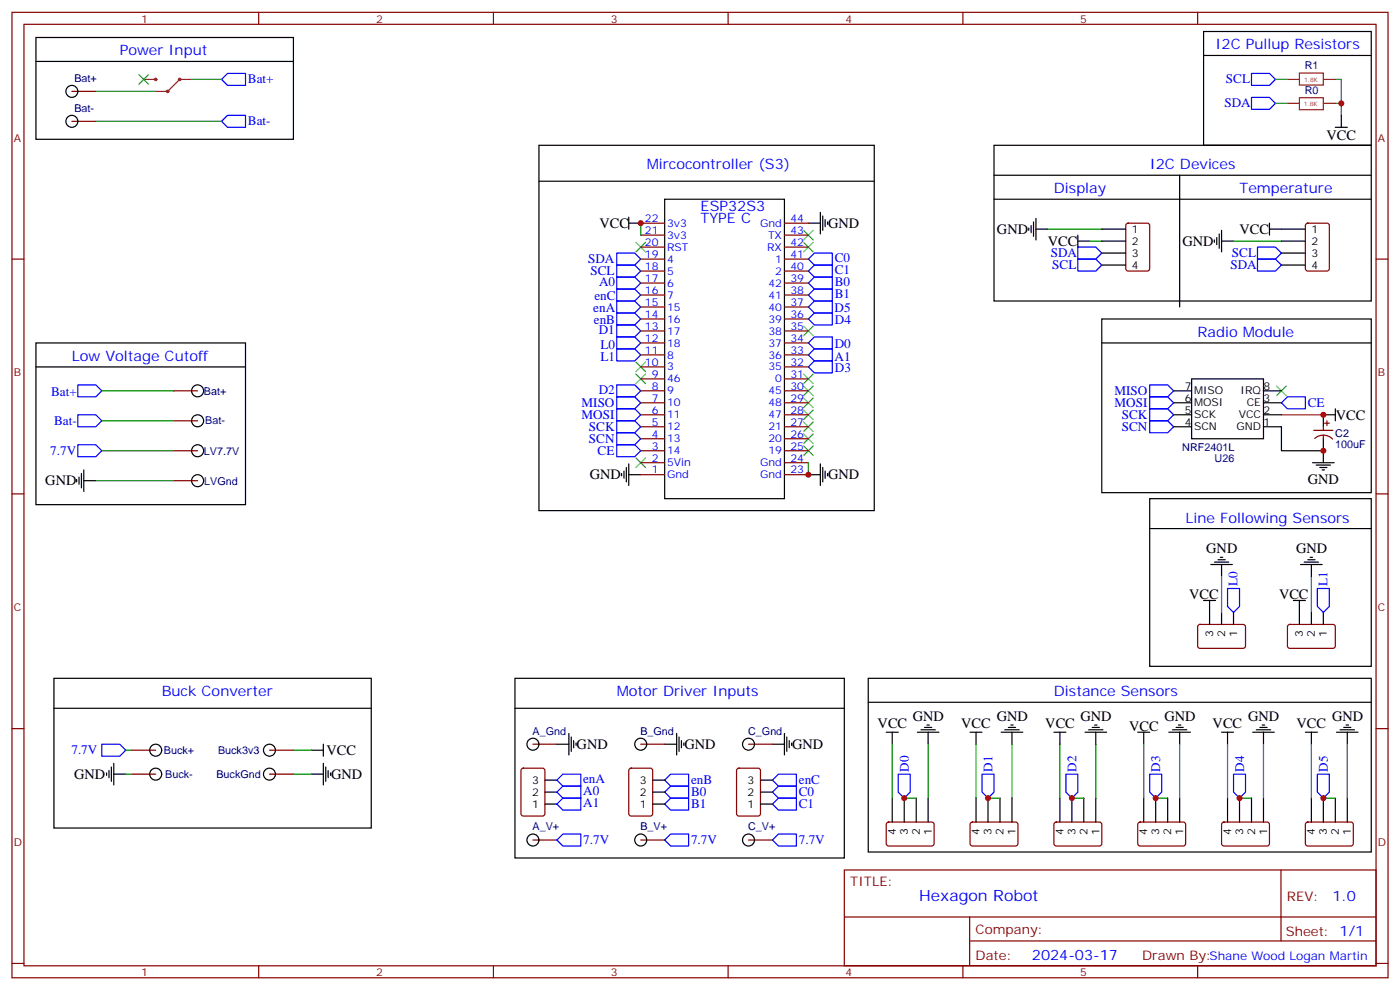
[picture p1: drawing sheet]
<svg xmlns="http://www.w3.org/2000/svg" width="412mm" height="292mm" viewBox="0 0 412 292" stroke-linecap="round" stroke-linejoin="round" font-family="sans-serif">
<g fill="none" stroke="#870000" stroke-width=".35">
<path d="M3.5 3.6h405.4v284.4h-405.4zM7.1 7.2h398.2v277.2h-398.2zM76.2 3.6v3.6M145.3 3.6v3.6M214.5 3.6v3.6M283.6 3.6v3.6M352.8 3.6v3.6M21.2 26.9h7M21.2 35.7h7M3.5 76.3h3.6M188.7 76.3h7.1M188.7 65.7h7.1"/>
<path d="M188.7 69.3h7.1M188.7 72.8h7.1M188.7 79.8h7.1M231.1 76.3h7M231.1 65.7h7M231.1 69.3h7M231.1 72.8h7M231.1 79.8h7M331.8 65.9l.5-.2h5.7l.6 .5 .1 12.9-.5 .7h-5.9l-.6-.4-.1-13zM384.8 65.9l.4-.2h5.7l.6 .5 .1 12.9-.5 .7h-5.9l-.6-.4-.1-13zM405.3 76.3h3.6M188.7 83.4h7.1"/>
<path d="M188.7 86.9h7.1M188.7 90.4h7.1M188.7 93.9h7.1M188.7 97.5h7.1M231.1 83.4h7M231.1 86.9h7M231.1 90.4h7M231.1 93.9h7M231.1 97.5h7M51.2 115.1h7M188.7 115.1h7.1M188.7 101h7.1"/>
<path d="M188.7 104.5h7.1M188.7 108.1h7.1M188.7 111.6h7.1M188.7 118.6h7.1M231.1 115.1h7M231.1 101h7M231.1 104.5h7M231.1 108.1h7M231.1 111.6h7M231.1 118.6h7M51.2 123.9h7M51.2 132.8h7"/>
<path d="M188.7 132.8h7.1M188.7 122.2h7.1M188.7 125.7h7.1M188.7 129.2h7.1M188.7 136.3h7.1M188.7 139.8h7.1M231.1 132.8h7M231.1 122.2h7M231.1 125.7h7M231.1 129.2h7M231.1 136.3h7M231.1 139.8h7"/>
<path d="M387 126.8h5.6M387.3 129.1a3.8 3.8 0 0 1 5.2 .2M389.8 125.7v1.1M389.8 128.2v1M390.2 124.6h1.4M390.9 123.9v1.4M3.5 145.5h3.6M51.2 141.6h7M405.3 145.5h3.6M353 184.1l.5-.2 13 .1 .4 .6-.1 5.9-.6 .5-13-.1-.4-.6v-5.7zM379.5 184.1l.4-.2 13 .1 .4 .6v5.9l-.7 .5-12.9-.1-.5-.6v-5.7zM3.5 214.6h3.6"/>
<path d="M157 219.2h7M188.7 219.2h7.1M220.5 219.2h7M405.3 214.6h3.6M38.8 220.9h7.1M38.8 228h7.1M79.4 220.9h7M79.4 228h7M153.7 226.4l.5-.2h5.6l.7 .5v12.9l-.4 .7h-5.9l-.7-.4v-13zM185.4 226.4l.5-.2h5.7l.6 .5 .1 12.9-.5 .7h-5.9l-.6-.4-.1-13zM217.2 226.4l.5-.2h5.6l.7 .5v12.9l-.4 .7h-5.9l-.7-.4v-13zM157 247.4h7"/>
<path d="M188.7 247.4h7.1M220.5 247.4h7M248.7 256.2h156.6v28.2h-156.6zM261.3 242.3l.5-.2 12.9 .1 .5 .6-.1 5.9-.6 .5-13-.1-.4-.6v-5.7zM286 242.3l.5-.2 12.9 .1 .5 .6-.1 5.9-.6 .5-13-.1-.4-.6v-5.7zM310.7 242.3l.4-.2 13 .1 .5 .6-.1 5.9-.7 .5-12.9-.1-.5-.6v-5.7zM335.4 242.3l.4-.2 13 .1 .4 .6v5.9l-.7 .5-12.9-.1-.5-.6v-5.7zM360.1 242.3l.4-.2 13 .1 .4 .6v5.9l-.7 .5-12.9-.1-.5-.6v-5.7zM377.3 256.2v20.9M384.8 242.3l.4-.2 13 .1 .4 .6v5.9l-.7 .5-12.9-.1-.5-.6v-5.7zM248.7 270.1h156.5M285.6 277.1h119.6"/>
<path d="M285.6 270.1v14.1M3.5 283.7h3.6M76.2 284.4v3.6M145.3 284.4v3.6M214.5 284.4v3.6M283.6 284.4v3.6M352.8 284.4v3.6M405.3 283.7h3.6"/>
</g>
<g fill="none" stroke="#000" stroke-width=".35">
<path d="M10.6 11h75.8v30h-75.8zM10.6 18.1h75.8M354.5 9.3h49.4v33.5h-49.4zM354.5 16.3h49.4M393.3 37.5h3.6M395.1 34v3.5M158.7 42.8h98.8v107.6h-98.8zM158.7 53.4h98.8M195.8 58.7h35.3v88.2h-35.3zM292.8 42.8h111.1v45.9h-111.1zM292.8 51.6h111.1M292.8 58.7h111.1"/>
<path d="M347.5 51.6v38.8M185.2 65.7h3.5M185.2 64v3.5M238.1 65.7h3.6M241.7 62.5v6.4M242.4 63.6v4.2M243.1 64.7v2.1M243.8 65.4v.7M303 67.1v.7M303.7 66.4v2.1M304.4 65.4v4.2M305.2 67.5h3.5"/>
<path d="M305.2 64.3v6.4M317.5 71h3.5M317.5 69.3v3.5M324.6 71h7M324.6 67.5h7M324.6 74.5h7M324.6 78.1h7M357.7 70.7v.7M358.4 70v2.1M359.1 68.9v4.2M359.8 71h3.6M359.8 67.8v6.4"/>
<path d="M373.9 67.5h10.6M373.9 65.7v3.6M377.5 71h7M377.5 74.5h7M377.5 78.1h7M324.6 93.9h79.3v51.2h-79.3zM10.6 101h61.7v47.6h-61.7zM10.6 108.1h61.7M324.6 101h79.3M345.7 115.1h5.3M345.7 118.6h5.3M351 111.6h21.2v17.6h-21.2z"/>
<path d="M372.2 115.1h5.3M372.2 118.6h5.3M24 139.5v4.2M24.7 138.4v6.3M183.1 139.5v.7M183.8 138.7v2.2M184.5 137.7v4.2M185.2 136.6v6.4M185.2 139.8h3.5M238.1 139.8h3.6M241.7 136.6v6.4M242.4 137.7v4.2"/>
<path d="M243.1 138.7v2.2M243.8 139.5v.7M345.7 122.2h5.3M345.7 125.7h5.3M372.2 125.7h5.3v7.1h12.3M372.2 122.2h5.3M386.6 136.3h6.4M387.7 137h4.2M388.8 137.7h2.1M389.5 138.4h.7M389.8 129.2v7.1M393.3 120.4v3.5"/>
<path d="M393.3 122.2h-3.5v3.5M22.6 141.2v.7M23.3 140.5v2.1M24.7 141.6h3.5M338.7 146.9h65.2v49.4h-65.2zM338.7 155.7h65.2M354.5 176.8h3.6M356.3 176.8v7.1M356.7 166.3h6.3M357.7 165.6h4.2M358.8 164.9h2.1M359.5 164.1h.7"/>
<path d="M359.8 166.3v3.5M381 176.8h3.5M382.8 176.8v7.1M383.1 166.3h6.4M384.2 165.6h4.2M385.2 164.9h2.1M385.9 164.1h.7M386.3 166.3v3.5M15.9 199.8h93.5v44.1h-93.5zM151.7 199.8h97v52.9h-97zM255.8 199.8h148.1v51.1h-148.1zM359.8 180.4v3.5"/>
<path d="M363.4 180.4v3.5M386.3 180.4v3.5M389.8 180.4v3.5M15.9 208.6h93.5M95.2 219.2v3.5M151.7 208.6h97M164 219.2h3.6M167.6 216v6.4M168.3 217.1v4.2M169 218.1v2.1M169.7 218.8v.7M195.8 219.2h3.5"/>
<path d="M199.3 216v6.4M200 217.1v4.2M200.7 218.1v2.1M201.4 218.8v.7M227.5 219.2h3.6M231.1 216v6.4M231.8 217.1v4.2M232.5 218.1v2.1M233.2 218.8v.7M255.8 206.8h148.1M261.1 215.7h3.5M262.8 215.7v3.5"/>
<path d="M270.2 215.7h6.4M271.3 214.9h4.2M272.3 214.2h2.2M273 213.5h.8M273.4 215.7v3.5M285.8 215.7h3.5M287.5 215.7v3.5M294.9 215.7h6.4M296 214.9h4.2M297 214.2h2.2M297.7 213.5h.7M298.1 215.7v3.5"/>
<path d="M310.4 215.7h3.6M312.2 215.7v3.5M319.6 215.7h6.4M320.7 214.9h4.2M321.7 214.2h2.1M322.4 213.5h.7M322.8 215.7v3.5M335.1 215.7h3.6M336.9 215.7v3.5M344.3 215.7h6.4M345.4 214.9h4.2M346.4 214.2h2.1"/>
<path d="M347.1 213.5h.7M347.5 215.7v3.5M359.8 215.7h3.6M361.6 215.7v3.5M369 215.7h6.4M370.1 214.9h4.2M371.1 214.2h2.1M371.8 213.5h.7M372.2 215.7v3.5M384.5 215.7h3.6M386.3 215.7v3.5M393.7 215.7h6.3"/>
<path d="M394.8 214.9h4.2M395.8 214.2h2.1M396.5 213.5h.7M396.9 215.7v3.5M31.4 227.6v.8M32.1 226.9v2.2M32.8 225.9v4.2M33.5 228h3.5M33.5 224.8v6.4M91.7 228h3.5M91.7 220.9h3.5M95.2 224.8v6.4"/>
<path d="M96 225.9v4.2M96.7 226.9v2.2M97.4 227.6v.8M160.5 236.8h3.5M160.5 233.3h3.5M160.5 229.8h3.5M192.3 236.8h3.5M192.3 233.3h3.5M192.3 229.8h3.5M224 236.8h3.5M224 233.3h3.5M224 229.8h3.5"/>
<path d="M262.8 235.1v7M266.3 235.1v7M269.9 235.1v7M273.4 235.1v7M287.5 235.1v7M291 235.1v7M294.6 235.1v7M298.1 235.1v7M312.2 235.1v7M315.7 235.1v7M319.3 235.1v7M322.8 235.1v7"/>
<path d="M336.9 235.1v7M340.4 235.1v7M344 235.1v7M347.5 235.1v7M361.6 235.1v7M365.1 235.1v7M368.7 235.1v7M372.2 235.1v7M386.3 235.1v7M389.8 235.1v7M393.3 235.1v7M396.9 235.1v7"/>
<circle cx="21.2" cy="35.7" r="1.76"/>
<circle cx="21.2" cy="26.9" r="1.76"/>
<circle cx="58.2" cy="115.1" r="1.76"/>
<circle cx="58.2" cy="123.9" r="1.76"/>
<circle cx="58.2" cy="132.8" r="1.76"/>
<circle cx="58.2" cy="141.6" r="1.76"/>
<circle cx="157" cy="219.2" r="1.76"/>
<circle cx="188.7" cy="219.2" r="1.76"/>
<circle cx="220.5" cy="219.2" r="1.76"/>
<circle cx="45.9" cy="228" r="1.76"/>
<circle cx="45.9" cy="220.9" r="1.76"/>
<circle cx="79.4" cy="220.9" r="1.76"/>
<circle cx="79.4" cy="228" r="1.76"/>
<circle cx="157" cy="247.4" r="1.76"/>
<circle cx="188.7" cy="247.4" r="1.76"/>
<circle cx="220.5" cy="247.4" r="1.76"/>
</g>
<g fill="none" stroke="#3c3" stroke-width=".35">
<path d="M40.9 22l2.8 2.8M43.7 22l-2.8 2.8M187.3 71.4l2.8 2.8M190.1 71.4l-2.8 2.8M236.7 67.8l2.8 2.9M236.7 71.4l2.8 2.8M239.5 67.8l-2.8 2.9M239.5 71.4l-2.8 2.8M236.7 96.1l2.8 2.8M239.5 96.1l-2.8 2.8M187.3 110.2l2.8 2.8M187.3 106.6l2.8 2.9"/>
<path d="M190.1 110.2l-2.8 2.8M190.1 106.6l-2.8 2.9M236.7 110.2l2.8 2.8M236.7 117.2l2.8 2.9M236.7 113.7l2.8 2.8M239.5 110.2l-2.8 2.8M239.5 117.2l-2.8 2.9M239.5 113.7l-2.8 2.8M376.1 113.7l2.8 2.8M378.9 113.7l-2.8 2.8M187.3 134.9l2.8 2.8M190.1 134.9l-2.8 2.8"/>
<path d="M236.7 131.3l2.8 2.9M236.7 127.8l2.8 2.8M236.7 124.3l2.8 2.8M236.7 120.8l2.8 2.8M239.5 131.3l-2.8 2.9M239.5 127.8l-2.8 2.8M239.5 124.3l-2.8 2.8M239.5 120.8l-2.8 2.8"/>
</g>
<g fill="none" stroke="#00f" stroke-width=".35">
<path d="M65.3 35.7l1.7-1.7h5.3v3.5h-5.3zM67 21.6h5.3v3.6h-5.3l-1.7-1.8zM368.7 21.6h5.2l1.8 1.8-1.8 1.8h-5.2zM368.7 28.7h5.2l1.8 1.7-1.8 1.8h-5.2zM181.7 74.5h5.3l1.7 1.8-1.7 1.8h-5.3zM181.7 78.1h5.3l1.7 1.7-1.7 1.8h-5.3zM238.1 76.3l1.8-1.8h5.3v3.6h-5.3zM238.1 79.8l1.8-1.7h5.3v3.5h-5.3zM317.5 76.3h5.3l1.8 1.8-1.8 1.7h-5.3zM317.5 72.8h5.3l1.8 1.7-1.8 1.8h-5.3zM370.4 72.8h5.3l1.8 1.7-1.8 1.8h-5.3zM370.4 76.3h5.3l1.8 1.8-1.8 1.7h-5.3z"/>
<path d="M181.7 95.7h5.3l1.7 1.8-1.7 1.7h-5.3zM181.7 88.7h5.3l1.7 1.7-1.7 1.8h-5.3zM181.7 92.2h5.3l1.7 1.7-1.7 1.8h-5.3zM181.7 85.1h5.3l1.7 1.8-1.7 1.8h-5.3zM181.7 81.6h5.3l1.7 1.8-1.7 1.7h-5.3zM181.7 99.2h5.3l1.7 1.8-1.7 1.8h-5.3zM238.1 93.9l1.8-1.7h5.3v3.5h-5.3zM238.1 90.4l1.8-1.7h5.3v3.5h-5.3zM238.1 83.4l1.8-1.8h5.3v3.5h-5.3zM238.1 86.9l1.8-1.8h5.3v3.6h-5.3zM22.9 113.3h5.3l1.8 1.8-1.8 1.8h-5.3zM181.7 116.9h5.3l1.7 1.7-1.7 1.8h-5.3z"/>
<path d="M181.7 113.3h5.3l1.7 1.8-1.7 1.8h-5.3zM181.7 102.8h5.3l1.7 1.7-1.7 1.8h-5.3zM238.1 101l1.8-1.8h5.3v3.6h-5.3zM238.1 108.1l1.8-1.8h5.3v3.5h-5.3zM239.9 102.8h5.3v3.5h-5.3l-1.8-1.8zM338.7 116.9h5.3l1.7 1.7-1.7 1.8h-5.3zM338.7 113.3h5.3l1.7 1.8-1.7 1.8h-5.3zM377.5 118.6l1.7-1.7h5.3v3.5h-5.3zM22.9 131h5.3l1.8 1.8-1.8 1.7h-5.3zM22.9 122.2h5.3l1.8 1.7-1.8 1.8h-5.3zM181.7 131h5.3l1.7 1.8-1.7 1.7h-5.3zM181.7 127.5h5.3l1.7 1.7-1.7 1.8h-5.3z"/>
<path d="M181.7 123.9h5.3l1.7 1.8-1.7 1.8h-5.3zM181.7 120.4h5.3l1.7 1.8-1.7 1.7h-5.3zM338.7 123.9h5.3l1.7 1.8-1.7 1.8h-5.3zM338.7 120.4h5.3l1.7 1.8-1.7 1.7h-5.3zM361.6 173.3h3.5v5.3l-1.7 1.8-1.8-1.8zM388.1 173.3h3.5v5.3l-1.8 1.8-1.7-1.8zM30 219.2h5.3l1.7 1.7-1.7 1.8h-5.3zM164 229.8l1.8-1.8h5.3v3.5h-5.3zM164 236.8l1.8-1.7h5.3v3.5h-5.3zM164 233.3l1.8-1.8h5.3v3.6h-5.3zM195.8 233.3l1.8-1.8h5.2v3.6h-5.2zM195.8 236.8l1.8-1.7h5.2v3.5h-5.2z"/>
<path d="M195.8 229.8l1.8-1.8h5.2v3.5h-5.2zM227.5 233.3l1.8-1.8h5.3v3.6h-5.3zM227.5 236.8l1.8-1.7h5.3v3.5h-5.3zM227.5 229.8l1.8-1.8h5.3v3.5h-5.3zM264.6 228h3.5v5.3l-1.8 1.8-1.7-1.8zM289.3 228h3.5v5.3l-1.8 1.8-1.7-1.8zM314 228h3.5v5.3l-1.8 1.8-1.7-1.8zM338.7 228h3.5v5.3l-1.8 1.8-1.7-1.8zM363.4 228h3.5v5.3l-1.8 1.8-1.7-1.8zM388.1 228h3.5v5.3l-1.8 1.8-1.7-1.8zM164 247.4l1.8-1.8h5.3v3.6h-5.3zM195.8 247.4l1.8-1.8h5.2v3.6h-5.2z"/>
<path d="M227.5 247.4l1.8-1.8h5.3v3.6h-5.3z"/>
</g>
<path d="M377.5 122.2h12.3" fill="none" stroke="#f00" stroke-width=".35"/>
<g fill="none" stroke="#008700" stroke-width=".35">
<path d="M28.2 26.9h17.7M28.2 35.7h37.1M56.4 23.4h8.9M375.7 30.4h3.5M375.7 23.4h3.5M393.3 23.4h1.8v10.6M393.3 30.4h1.8M188.7 65.7v3.6M308.7 67.5h15.9M321 71h3.6M363.4 71h14.1M30 115.1h21.2"/>
<path d="M30 132.8h21.2M30 123.9h21.2M238.1 136.3v3.5M28.2 141.6h23M359.8 169.8v10.6M386.3 169.8v10.6M262.8 219.2v15.9M273.4 219.2v15.9M287.5 219.2v15.9M298.1 219.2v15.9M312.2 219.2v15.9M322.8 219.2v15.9"/>
<path d="M336.9 219.2v15.9M347.5 219.2v15.9M361.6 219.2v15.9M372.2 219.2v15.9M386.3 219.2v15.9M396.9 219.2v15.9M37 220.9h1.8M37 228h1.8M86.4 220.9h5.3M86.4 228h5.3M266.3 235.1h3.6M291 235.1h3.6"/>
<path d="M315.7 235.1h3.6M340.4 235.1h3.6M365.1 235.1h3.6M389.8 235.1h3.5"/>
</g>
<g fill="none" stroke="#8c2424" stroke-width=".35">
<path d="M42.3 23.4h3.6M56.4 23.4h-3.5l-3.5 3.5h-3.5M379.2 23.4h3.6M379.2 30.4h3.6M382.8 21.5h7v3.6h-7zM382.8 28.8h7v3.5h-7zM389.8 23.4h3.5M389.8 30.4h3.5"/>
<circle cx="45.9" cy="23.4" r=".35"/>
<circle cx="49.4" cy="26.9" r=".35"/>
<circle cx="52.9" cy="23.4" r=".35"/>
</g>
<g fill="#c00">
<circle cx="389.8" cy="122.2" r=".88"/>
<circle cx="389.8" cy="132.8" r=".88"/>
<circle cx="395.1" cy="30.4" r=".88"/>
<circle cx="389.8" cy="235.1" r=".88"/>
<circle cx="365.1" cy="235.1" r=".88"/>
<circle cx="340.4" cy="235.1" r=".88"/>
<circle cx="315.7" cy="235.1" r=".88"/>
<circle cx="291" cy="235.1" r=".88"/>
<circle cx="266.3" cy="235.1" r=".88"/>
<circle cx="238.1" cy="139.8" r=".88"/>
<circle cx="188.7" cy="65.7" r=".88"/>
</g>
<text font-size="4.6" fill="#00f" x="270.8" y="265.3">Hexagon Robot</text>
<g font-size="4.2" fill="#00f">
<text x="35.3" y="16.3">Power Input</text>
<text x="358.1" y="14.6">I2C Pullup Resistors</text>
<text x="190.5" y="49.8">Mircocontroller (S3)</text>
<text x="338.7" y="49.8">I2C Devices</text>
<text x="310.4" y="56.9">Display</text>
<text x="365.1" y="56.9">Temperature</text>
<text x="206.4" y="62.2">ESP32S3</text>
<text x="206.4" y="65.7">TYPE C</text>
<text x="352.8" y="99.2">Radio Module</text>
<text x="21.2" y="106.3">Low Voltage Cutoff</text>
<text x="349.2" y="153.9">Line Following Sensors</text>
<text x="47.6" y="205.1">Buck Converter</text>
<text x="181.7" y="205.1">Motor Driver Inputs</text>
<text x="310.4" y="205.1">Distance Sensors</text>
<text x="392.5" y="265.5">1.0</text>
<text x="304" y="282.9">2024-03-17</text>
</g>
<g font-size="4.2">
<text x="390.7" y="41.3">VCC</text>
<text x="176.6" y="67.3">VCC</text>
<text x="243.9" y="67.2">GND</text>
<text x="293.7" y="68.9">GND</text>
<text x="365.1" y="68.8">VCC</text>
<text x="308.7" y="72.3">VCC</text>
<text x="348.3" y="72.3">GND</text>
<text x="393.5" y="123.6">VCC</text>
<text x="13.3" y="142.9">GND</text>
<text x="173.8" y="141.2">GND</text>
<text x="243.9" y="141.2">GND</text>
<text x="385.2" y="142.4">GND</text>
<text x="355.3" y="162.9">GND</text>
<text x="381.8" y="162.9">GND</text>
<text x="350.3" y="176.4">VCC</text>
<text x="376.8" y="176.4">VCC</text>
<text x="258.5" y="214.4">VCC</text>
<text x="268.9" y="212.3">GND</text>
<text x="283.1" y="214.4">VCC</text>
<text x="293.6" y="212.3">GND</text>
<text x="307.9" y="214.4">VCC</text>
<text x="318.3" y="212.3">GND</text>
<text x="332.6" y="215.3">VCC</text>
<text x="343" y="212.3">GND</text>
<text x="357.2" y="214.4">VCC</text>
<text x="367.7" y="212.3">GND</text>
<text x="381.9" y="214.4">VCC</text>
<text x="392.4" y="212.3">GND</text>
<text x="169.9" y="220.6">GND</text>
<text x="201.6" y="220.6">GND</text>
<text x="233.4" y="220.6">GND</text>
<text x="96.2" y="222.3">VCC</text>
<text x="21.8" y="229.6">GND</text>
<text x="97.5" y="229.4">GND</text>
</g>
<g font-size="3.9" fill="#00f">
<text x="73" y="24.5">Bat+</text>
<text x="361.1" y="24.5">SCL</text>
<text x="360.7" y="31.6">SDA</text>
<text x="73" y="36.9">Bat-</text>
<text x="173.3" y="77.6">SDA</text>
<text x="245.9" y="77.3">C0</text>
<text x="309.5" y="75.7">SDA</text>
<text x="362.9" y="75.7">SCL</text>
<text x="173.9" y="81.1">SCL</text>
<text x="245.9" y="80.8">C1</text>
<text x="310" y="79.2">SCL</text>
<text x="362.4" y="79.3">SDA</text>
<text x="175.1" y="88.3">enC</text>
<text x="176.5" y="84.1">A0</text>
<text x="245.9" y="84.3">B0</text>
<text x="245.9" y="87.9">B1</text>
<text x="174.8" y="91.9">enA</text>
<text x="174.9" y="95.5">enB</text>
<text x="245.9" y="92">D5</text>
<text x="245.9" y="95.5">D4</text>
<text x="176.4" y="98.4">D1</text>
<text x="176.9" y="102.7">L0</text>
<text x="176.9" y="106.2">L1</text>
<text x="245.8" y="106.2">A1</text>
<text x="245.9" y="102.4">D0</text>
<text x="245.9" y="109.6">D3</text>
<text x="15" y="116.5">Bat+</text>
<text x="171.3" y="119.9">MISO</text>
<text x="176.4" y="116">D2</text>
<text x="328.3" y="119.9">MOSI</text>
<text x="328.3" y="116.4">MISO</text>
<text x="385.2" y="119.9">CE</text>
<text x="16" y="125.2">Bat-</text>
<text x="171.3" y="123.4">MOSI</text>
<text x="330.5" y="123.4">SCK</text>
<text x="173.5" y="130.5">SCN</text>
<text x="173.5" y="127">SCK</text>
<text x="330.5" y="127">SCN</text>
<text x="14.8" y="133.9">7.7V</text>
<text x="176" y="134">CE</text>
<text x="364.5" y="172.6" transform="rotate(-90 364.5 172.6)">L0</text>
<text x="391" y="172.6" transform="rotate(-90 391 172.6)">L1</text>
<text x="21" y="222.2">7.7V</text>
<text x="267.7" y="227.3" transform="rotate(-90 267.7 227.3)">D0</text>
<text x="292.4" y="227.3" transform="rotate(-90 292.4 227.3)">D1</text>
<text x="317.1" y="227.3" transform="rotate(-90 317.1 227.3)">D2</text>
<text x="341.8" y="227.3" transform="rotate(-90 341.8 227.3)">D3</text>
<text x="366.5" y="227.3" transform="rotate(-90 366.5 227.3)">D4</text>
<text x="391.2" y="227.3" transform="rotate(-90 391.2 227.3)">D5</text>
<text x="171.7" y="230.7">enA</text>
<text x="203.6" y="230.9">enB</text>
<text x="235.3" y="230.9">enC</text>
<text x="171.8" y="237.8">A1</text>
<text x="171.8" y="234.3">A0</text>
<text x="203.6" y="234.5">B0</text>
<text x="203.6" y="238">B1</text>
<text x="235.3" y="234.5">C0</text>
<text x="235.3" y="238">C1</text>
<text x="171.8" y="248.6">7.7V</text>
<text x="203.6" y="248.6">7.7V</text>
<text x="235.3" y="248.6">7.7V</text>
</g>
<g font-size="3.9" fill="#800">
<text x="250.5" y="260.8">TITLE:</text>
<text x="379.1" y="265.5">REV:</text>
<text x="287.4" y="275">Company:</text>
<text x="378.7" y="275.6">Sheet: 1/1</text>
<text x="287.4" y="282.7">Date:</text>
<text x="336.4" y="282.8">Drawn By:Shane Wood Logan Martin</text>
</g>
<g font-size="3.2" fill="#800">
<text x="41.6" y="6.6">1</text>
<text x="110.8" y="6.6">2</text>
<text x="179.9" y="6.6">3</text>
<text x="249.1" y="6.6">4</text>
<text x="318.2" y="6.6">5</text>
<text x="4.1" y="41.7">A</text>
<text x="405.9" y="41.7">A</text>
<text x="4.1" y="110.9">B</text>
<text x="405.9" y="110.9">B</text>
<text x="4.1" y="180">C</text>
<text x="405.9" y="180">C</text>
<text x="4.1" y="249.2">D</text>
<text x="405.9" y="249.2">D</text>
<text x="41.6" y="287.4">1</text>
<text x="110.8" y="287.4">2</text>
<text x="179.9" y="287.4">3</text>
<text x="249.1" y="287.4">4</text>
<text x="318.2" y="287.4">5</text>
</g>
<g font-size="3.2" fill="#000080">
<text x="384.3" y="20.5">R1</text>
<text x="21.9" y="24.1">Bat+</text>
<text x="384.3" y="27.7">R0</text>
<text x="21.9" y="32.9">Bat-</text>
<text x="60.1" y="116.2">Bat+</text>
<text x="60.5" y="125">Bat-</text>
<text x="393.3" y="131.9">100uF</text>
<text x="393.3" y="128.7">C2</text>
<text x="60.1" y="133.9">LV7.7V</text>
<text x="348.2" y="132.9">NRF2401L</text>
<text x="357.8" y="136">U26</text>
<text x="60.1" y="142.7">LVGnd</text>
<text x="156.9" y="216.4">A_Gnd</text>
<text x="188.6" y="216.4">B_Gnd</text>
<text x="220.4" y="216.4">C_Gnd</text>
<text x="48.3" y="222.1">Buck+</text>
<text x="64.2" y="222">Buck3v3</text>
<text x="48.7" y="229.2">Buck-</text>
<text x="63.8" y="229.1">BuckGnd</text>
<text x="156.9" y="244.6">A_V+</text>
<text x="188.6" y="244.6">B_V+</text>
<text x="220.4" y="244.6">C_V+</text>
</g>
<g font-size="3.2" fill="#00f">
<text x="190" y="65.4">22</text>
<text x="232.8" y="65.4">44</text>
<text x="190" y="68.9">21</text>
<text x="196.5" y="66.8">3v3</text>
<text x="196.5" y="70.3">3v3</text>
<text x="223.9" y="66.8">Gnd</text>
<text x="226.2" y="70.3">TX</text>
<text x="232.8" y="68.9">43</text>
<text x="190" y="72.4">20</text>
<text x="190" y="76">19</text>
<text x="196.5" y="73.8">RST</text>
<text x="196.5" y="77.4">4</text>
<text x="226" y="73.8">RX</text>
<text x="228.3" y="77.4">1</text>
<text x="232.8" y="72.4">42</text>
<text x="232.8" y="76">41</text>
<text x="190" y="79.5">18</text>
<text x="190" y="83">17</text>
<text x="196.5" y="80.9">5</text>
<text x="228.3" y="80.9">2</text>
<text x="232.8" y="79.5">40</text>
<text x="232.8" y="83">39</text>
<text x="190" y="86.5">16</text>
<text x="196.5" y="84.4">6</text>
<text x="196.5" y="87.9">7</text>
<text x="226.3" y="84.4">42</text>
<text x="226.3" y="87.9">41</text>
<text x="232.8" y="86.5">38</text>
<text x="190" y="90.1">15</text>
<text x="190" y="93.6">14</text>
<text x="196.5" y="91.5">15</text>
<text x="196.5" y="95">16</text>
<text x="226.3" y="91.5">40</text>
<text x="226.3" y="95">39</text>
<text x="232.8" y="90.1">37</text>
<text x="232.8" y="93.6">36</text>
<text x="190" y="97.1">13</text>
<text x="190" y="100.6">12</text>
<text x="196.5" y="98.5">17</text>
<text x="226.3" y="98.5">38</text>
<text x="232.8" y="97.1">35</text>
<text x="232.8" y="100.6">34</text>
<text x="190" y="104.2">11</text>
<text x="190" y="107.7">10</text>
<text x="196.5" y="102.1">18</text>
<text x="196.5" y="105.6">8</text>
<text x="226.3" y="102.1">37</text>
<text x="226.3" y="105.6">36</text>
<text x="232.8" y="104.2">33</text>
<text x="232.8" y="107.7">32</text>
<text x="192" y="111.2">9</text>
<text x="196.5" y="109.1">3</text>
<text x="196.5" y="112.6">46</text>
<text x="226.3" y="109.1">35</text>
<text x="228.3" y="112.6">0</text>
<text x="232.8" y="111.2">31</text>
<text x="192" y="114.8">8</text>
<text x="192" y="118.3">7</text>
<text x="196.5" y="116.2">9</text>
<text x="196.5" y="119.7">10</text>
<text x="226.3" y="116.2">45</text>
<text x="226.3" y="119.7">48</text>
<text x="232.8" y="114.8">30</text>
<text x="232.8" y="118.3">29</text>
<text x="192" y="121.8">6</text>
<text x="192" y="125.3">5</text>
<text x="196.5" y="123.2">11</text>
<text x="226.3" y="123.2">47</text>
<text x="232.8" y="121.8">28</text>
<text x="232.8" y="125.3">27</text>
<text x="192" y="128.9">4</text>
<text x="196.5" y="126.8">12</text>
<text x="196.5" y="130.3">13</text>
<text x="226.3" y="126.8">21</text>
<text x="226.3" y="130.3">20</text>
<text x="232.8" y="128.9">26</text>
<text x="192" y="132.4">3</text>
<text x="192" y="135.9">2</text>
<text x="196.5" y="133.8">14</text>
<text x="196.5" y="137.3">5Vin</text>
<text x="223.9" y="137.3">Gnd</text>
<text x="226.3" y="133.8">19</text>
<text x="232.8" y="132.4">25</text>
<text x="232.8" y="135.9">24</text>
<text x="192" y="139.5">1</text>
<text x="196.5" y="140.9">Gnd</text>
<text x="223.9" y="140.9">Gnd</text>
<text x="232.8" y="139.5">23</text>
</g>
<g font-size="3.2">
<text x="333.4" y="68.5">1</text>
<text x="386.3" y="68.5">1</text>
<text x="333.4" y="72.1">2</text>
<text x="333.4" y="75.6">3</text>
<text x="386.3" y="72.1">2</text>
<text x="386.3" y="75.6">3</text>
<text x="333.4" y="79.1">4</text>
<text x="386.3" y="79.1">4</text>
<text x="349" y="114.8">7</text>
<text x="349" y="118.3">6</text>
<text x="351.7" y="116.2">MISO</text>
<text x="351.7" y="119.7">MOSI</text>
<text x="365.4" y="116.2">IRQ</text>
<text x="367.3" y="119.7">CE</text>
<text x="372.2" y="118.3">3</text>
<text x="372.2" y="114.8">8</text>
<text x="349" y="121.8">5</text>
<text x="349" y="125.3">4</text>
<text x="351.7" y="123.2">SCK</text>
<text x="364.9" y="123.2">VCC</text>
<text x="372.2" y="125.3">1</text>
<text x="372.2" y="121.8">2</text>
<text x="351.7" y="126.8">SCN</text>
<text x="364.2" y="126.8">GND</text>
<text x="357.4" y="187.7" transform="rotate(-90 357.4 187.7)">3</text>
<text x="360.9" y="187.7" transform="rotate(-90 360.9 187.7)">2</text>
<text x="364.4" y="187.7" transform="rotate(-90 364.4 187.7)">1</text>
<text x="383.8" y="187.7" transform="rotate(-90 383.8 187.7)">3</text>
<text x="387.3" y="187.7" transform="rotate(-90 387.3 187.7)">2</text>
<text x="390.9" y="187.7" transform="rotate(-90 390.9 187.7)">1</text>
<text x="156.7" y="230.8">3</text>
<text x="188.5" y="230.8">3</text>
<text x="220.2" y="230.8">3</text>
<text x="156.7" y="237.9">1</text>
<text x="156.7" y="234.4">2</text>
<text x="188.5" y="237.9">1</text>
<text x="188.5" y="234.4">2</text>
<text x="220.2" y="237.9">1</text>
<text x="220.2" y="234.4">2</text>
<text x="263.9" y="245.9" transform="rotate(-90 263.9 245.9)">4</text>
<text x="267.4" y="245.9" transform="rotate(-90 267.4 245.9)">3</text>
<text x="270.9" y="245.9" transform="rotate(-90 270.9 245.9)">2</text>
<text x="274.5" y="245.9" transform="rotate(-90 274.5 245.9)">1</text>
<text x="288.6" y="245.9" transform="rotate(-90 288.6 245.9)">4</text>
<text x="292.1" y="245.9" transform="rotate(-90 292.1 245.9)">3</text>
<text x="295.6" y="245.9" transform="rotate(-90 295.6 245.9)">2</text>
<text x="299.2" y="245.9" transform="rotate(-90 299.2 245.9)">1</text>
<text x="313.3" y="245.9" transform="rotate(-90 313.3 245.9)">4</text>
<text x="316.8" y="245.9" transform="rotate(-90 316.8 245.9)">3</text>
<text x="320.3" y="245.9" transform="rotate(-90 320.3 245.9)">2</text>
<text x="323.8" y="245.9" transform="rotate(-90 323.8 245.9)">1</text>
<text x="338" y="245.9" transform="rotate(-90 338 245.9)">4</text>
<text x="341.5" y="245.9" transform="rotate(-90 341.5 245.9)">3</text>
<text x="345" y="245.9" transform="rotate(-90 345 245.9)">2</text>
<text x="348.5" y="245.9" transform="rotate(-90 348.5 245.9)">1</text>
<text x="362.7" y="245.9" transform="rotate(-90 362.7 245.9)">4</text>
<text x="366.2" y="245.9" transform="rotate(-90 366.2 245.9)">3</text>
<text x="369.7" y="245.9" transform="rotate(-90 369.7 245.9)">2</text>
<text x="373.2" y="245.9" transform="rotate(-90 373.2 245.9)">1</text>
<text x="387.3" y="245.9" transform="rotate(-90 387.3 245.9)">4</text>
<text x="390.9" y="245.9" transform="rotate(-90 390.9 245.9)">3</text>
<text x="394.4" y="245.9" transform="rotate(-90 394.4 245.9)">2</text>
<text x="397.9" y="245.9" transform="rotate(-90 397.9 245.9)">1</text>
</g>
<g font-size="1.8" fill="#8d2323">
<text x="384.2" y="24.2">1.8K</text>
<text x="384" y="31.3">1.8K</text>
</g>
</svg>
